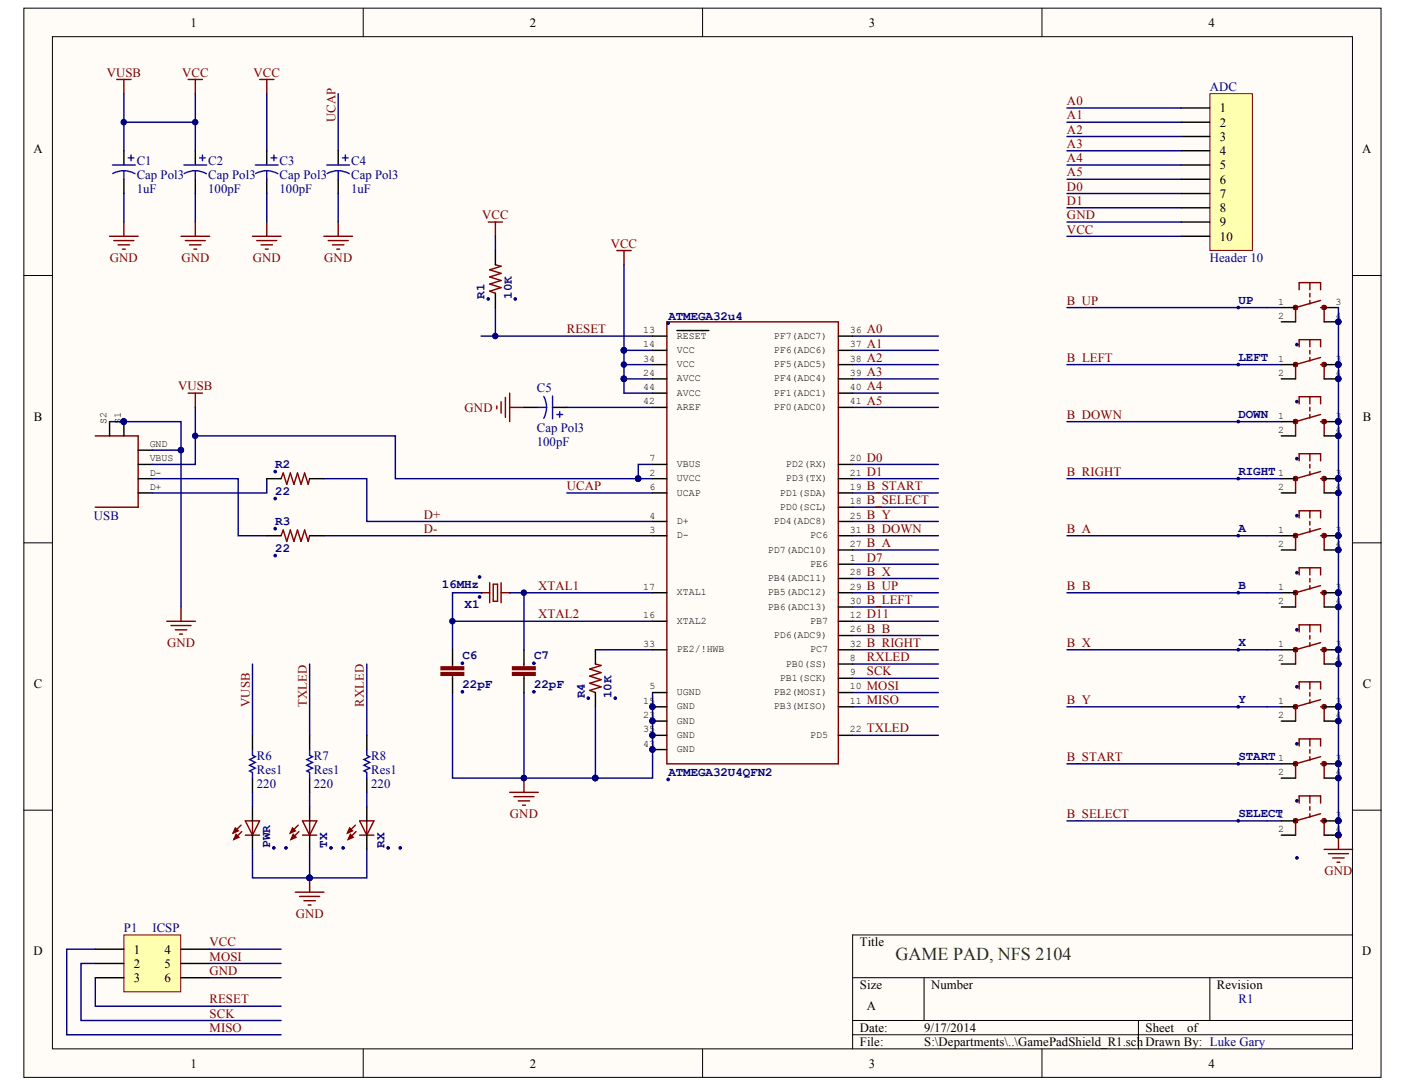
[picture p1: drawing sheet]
<svg xmlns="http://www.w3.org/2000/svg" width="279mm" height="216mm" viewBox="0 0 279 216" stroke-linecap="round" stroke-linejoin="round" font-family="sans-serif">
<g fill="#fffcf8" stroke="#000" stroke-width=".2">
<path d="M4.7 1.6h269.2v212h-269.2z"/>
<path d="M10.4 7.3h257.8v200.6h-257.8z"/>
</g>
<g fill="none" stroke="#000" stroke-width=".2">
<path d="M72 1.6v5.7M139.3 1.6v5.7M206.6 1.6v5.7M4.7 54.6h5.7M268.3 54.6h5.7M4.7 107.6h5.7M268.3 107.6h5.7M4.7 160.6h5.7M268.3 160.6h5.7M169.1 193.8h99.2M183.3 193.8v8.5M239.9 193.8v8.5"/>
<path d="M268.3 185.4h-99.2v22.6M72 208v5.6M139.3 208v5.6M169.1 202.3h99.2M169.1 205.1h99.2M206.6 208v5.6M225.8 202.3v5.7"/>
</g>
<path d="M122.3 49.7h2.9M123.8 49.7v2.8M95.4 117.5h1.7M97.1 115.5v4M97.8 115.8h.9v3.4h-.9zM99.4 117.5h1.7M99.4 115.5v4M101.1 157.1h5.7M101.9 157.9h4M102.8 158.8h2.3M103.6 159.6h.6M103.9 154.3v2.8" fill="none" stroke="#800000" stroke-width=".28"/>
<g fill="#000080" stroke="#000080" stroke-width=".2">
<circle cx="103.9" cy="154.2" r=".54"/>
<circle cx="95.1" cy="118.3" r=".26"/>
<circle cx="95.1" cy="114.4" r=".26"/>
</g>
<path d="M95.4 117.5h.1M101.1 117.5h.1" fill="none" stroke="#000" stroke-width=".28"/>
<path d="M169.1 92.1h17M169.1 94.9h17M169.1 106.2h17M169.1 117.5h17M169.1 114.7h17M169.1 109h17M169.1 103.4h17M169.1 128.8h17M169.1 120.3h17M169.1 126h17" fill="none" stroke="#000080" stroke-width=".28"/>
<path d="M24.6 185.4h11.2v11.2h-11.2z" fill="#ffffb0" stroke="#800000" stroke-width=".2"/>
<g fill="none" stroke="#000" stroke-width=".28">
<path d="M24.6 29.9v2.8M24.6 35.5v2.9M38.7 29.9v2.8M38.7 35.5v2.9M52.9 29.9v2.8M52.9 35.5v2.9M67.1 29.9v2.8M67.1 35.5v2.9M98.2 49.7v2.8M98.2 58.2v2.8M129.4 72.3h2.9M129.4 75.1h2.9"/>
<path d="M129.4 66.6h2.9M129.4 77.9h2.9M129.4 69.5h2.9M134.2 65.5h6.4M166.3 72.3h2.8M166.3 75.1h2.8M166.3 66.6h2.8M166.3 77.9h2.8M166.3 69.5h2.8M254.1 61h2.9M254.1 63.8h2.9M254.1 72.3h2.9"/>
<path d="M254.1 75.1h2.9M262.6 61h2.9M262.6 63.8h2.9M262.6 72.3h2.9M262.6 75.1h2.9M21.7 83.6v2.8M24.6 83.6v2.8M27.4 97.7h2.8M27.4 94.9h2.8M27.4 92.1h2.8M27.4 89.2h2.8M52.9 94.9h2.8"/>
<path d="M61.4 94.9h2.8M103.9 80.8h2.9M109.6 80.8h2.8M129.4 97.7h2.9M129.4 94.9h2.9M129.4 92.1h2.9M129.4 80.8h2.9M166.3 97.7h2.8M166.3 94.9h2.8M166.3 92.1h2.8M166.3 80.8h2.8M254.1 97.7h2.9"/>
<path d="M254.1 94.9h2.9M254.1 83.6h2.9M254.1 86.4h2.9M262.6 97.7h2.9M262.6 94.9h2.9M262.6 83.6h2.9M262.6 86.4h2.9M52.9 106.2h2.8M61.4 106.2h2.8M129.4 106.2h2.9M129.4 117.5h2.9M129.4 103.4h2.9"/>
<path d="M166.3 106.2h2.8M166.3 109h2.8M166.3 117.5h2.8M166.3 103.4h2.8M166.3 114.7h2.8M166.3 100.6h2.8M166.3 111.9h2.8M254.1 106.2h2.9M254.1 109h2.9M254.1 117.5h2.9M262.6 106.2h2.9M262.6 109h2.9"/>
<path d="M262.6 117.5h2.9M89.7 128.8v2.8M89.7 134.5v2.8M103.9 128.8v2.8M103.9 134.5v2.8M118.1 128.8v2.8M118.1 137.3v2.8M129.4 128.8h2.9M129.4 137.3h2.9M129.4 123.2h2.9M166.3 120.3h2.8M166.3 128.8h2.8"/>
<path d="M166.3 131.6h2.8M166.3 134.5h2.8M166.3 137.3h2.8M166.3 123.2h2.8M166.3 126h2.8M254.1 120.3h2.9M254.1 128.8h2.9M254.1 131.6h2.9M262.6 120.3h2.9M262.6 128.8h2.9M262.6 131.6h2.9M50.1 145.8v2.8"/>
<path d="M50.1 154.3v2.8M50.1 159.9v2.8M61.4 145.8v2.8M61.4 154.3v2.8M61.4 159.9v2.8M72.7 145.8v2.8M72.7 154.3v2.8M72.7 159.9v2.8M129.4 140.1h2.9M129.4 143h2.9M129.4 145.8h2.9M129.4 148.6h2.9"/>
<path d="M166.3 140.1h2.8M166.3 145.8h2.8M254.1 140.1h2.9M254.1 143h2.9M254.1 151.4h2.9M254.1 154.3h2.9M262.6 140.1h2.9M262.6 143h2.9M262.6 151.4h2.9M262.6 154.3h2.9M50.1 165.6v2.8M61.4 165.6v2.8"/>
<path d="M72.7 165.6v2.8M254.1 162.7h2.9M254.1 165.6h2.9M262.6 162.7h2.9M262.6 165.6h2.9M18.9 188.2h5.7M18.9 191h5.7M18.9 193.8h5.7M35.9 188.2h5.7M35.9 191h5.7M35.9 193.8h5.7"/>
</g>
<g fill="none" stroke="#000080" stroke-width=".28">
<path d="M24.6 18.6v11.3M38.7 18.6v11.3M52.9 18.6v11.3M67.1 18.6v11.3M24.6 38.4v5.6M38.7 38.4v5.6M52.9 38.4v5.6M67.1 38.4v5.6M211.6 21.4h22.7M211.6 24.2h22.7M211.6 27.1h22.7M211.6 29.9h22.7"/>
<path d="M211.6 32.7h22.7M211.6 35.5h22.7M211.6 38.4h22.7M98.2 46.8v2.9M123.8 52.5v25.4h5.6M211.6 41.2h22.7M211.6 44h22.7M211.6 46.8h22.7M95.4 66.6h34M98.2 61v5.6M123.8 75.1h5.6M123.8 72.3h5.6"/>
<path d="M123.8 69.5h5.6M169.1 77.9h17M169.1 75.1h17M169.1 72.3h17M169.1 66.6h17M169.1 69.5h17M211.6 72.3h42.5M211.6 61h42.5M265.5 61v104.6M21.7 83.6h14.2v5.6M30.2 89.2h5.7v31.1M30.2 94.9h17v11.3h5.7"/>
<path d="M38.7 86.4h39.7v8.5h48.2M38.7 80.8v11.3h-8.5M52.9 94.9v2.8h-22.7M64.2 94.9h8.5v8.5h56.7M112.4 80.8h17M112.4 97.7h17M126.6 94.9h2.8M129.4 92.1h-2.8v2.8M169.1 80.8h17M169.1 97.7h17M211.6 94.9h42.5M211.6 83.6h42.5"/>
<path d="M64.2 106.2h65.2M95.4 117.5h-5.7v11.3M101.1 117.5h28.3M103.9 117.5v11.3M169.1 100.6h17M169.1 111.9h17M211.6 117.5h42.5M211.6 106.2h42.5M50.1 131.6v14.2M61.4 131.6v14.2M72.7 131.6v14.2M89.7 137.3v17h28.4"/>
<path d="M89.7 123.2h39.7M103.9 137.3v17M118.1 128.8h11.3M129.4 137.3v17h-11.3M169.1 137.3h17M169.1 134.5h17M169.1 123.2h17M169.1 131.6h17M211.6 128.8h42.5M50.1 157.1v2.8M61.4 157.1v2.8M72.7 157.1v2.8"/>
<path d="M118.1 140.1v14.2M169.1 140.1h17M169.1 145.8h17M211.6 140.1h42.5M211.6 151.4h42.5M50.1 168.4v5.7h11.3M61.4 168.4v5.7M72.7 168.4v5.7h-11.3M211.6 162.7h42.5M18.9 193.8v5.7h36.8M18.9 191h-2.8v11.3h39.6M18.9 188.2h-5.7v16.9h42.5"/>
<path d="M41.6 188.2h14.1M41.6 191h14.1M41.6 193.8h14.1"/>
</g>
<g fill="#000080" stroke="#000080" stroke-width=".2">
<circle cx="103.9" cy="154.2" r=".54"/>
<circle cx="118.1" cy="154.2" r=".54"/>
<circle cx="103.9" cy="117.5" r=".54"/>
<circle cx="89.7" cy="123.2" r=".54"/>
<circle cx="123.7" cy="75.1" r=".54"/>
<circle cx="123.7" cy="72.3" r=".54"/>
<circle cx="123.7" cy="69.4" r=".54"/>
<circle cx="126.6" cy="94.9" r=".54"/>
<circle cx="38.7" cy="86.4" r=".54"/>
<circle cx="54.3" cy="168.1" r=".26"/>
<circle cx="56.7" cy="168.1" r=".26"/>
<circle cx="65.6" cy="168.1" r=".26"/>
<circle cx="68" cy="168.1" r=".26"/>
<circle cx="77" cy="168.1" r=".26"/>
<circle cx="79.4" cy="168.1" r=".26"/>
<circle cx="61.4" cy="174" r=".54"/>
<circle cx="24.5" cy="83.6" r=".54"/>
<circle cx="35.9" cy="89.2" r=".54"/>
<circle cx="265.4" cy="63.8" r=".54"/>
<circle cx="245.6" cy="61" r=".26"/>
<circle cx="257.2" cy="68.3" r=".26"/>
<circle cx="265.4" cy="72.3" r=".54"/>
<circle cx="265.4" cy="75.1" r=".54"/>
<circle cx="245.6" cy="72.3" r=".26"/>
<circle cx="257.2" cy="79.6" r=".26"/>
<circle cx="265.4" cy="83.6" r=".54"/>
<circle cx="265.4" cy="86.4" r=".54"/>
<circle cx="245.6" cy="83.6" r=".26"/>
<circle cx="257.2" cy="90.9" r=".26"/>
<circle cx="265.4" cy="94.9" r=".54"/>
<circle cx="265.4" cy="97.7" r=".54"/>
<circle cx="245.6" cy="94.9" r=".26"/>
<circle cx="257.2" cy="102.2" r=".26"/>
<circle cx="265.4" cy="106.2" r=".54"/>
<circle cx="265.4" cy="109" r=".54"/>
<circle cx="245.6" cy="106.2" r=".26"/>
<circle cx="257.2" cy="113.5" r=".26"/>
<circle cx="265.4" cy="117.5" r=".54"/>
<circle cx="265.4" cy="120.3" r=".54"/>
<circle cx="245.6" cy="117.5" r=".26"/>
<circle cx="257.2" cy="124.9" r=".26"/>
<circle cx="265.4" cy="128.8" r=".54"/>
<circle cx="265.4" cy="131.6" r=".54"/>
<circle cx="245.6" cy="128.8" r=".26"/>
<circle cx="257.2" cy="136.2" r=".26"/>
<circle cx="265.4" cy="140.1" r=".54"/>
<circle cx="265.4" cy="142.9" r=".54"/>
<circle cx="245.6" cy="140.1" r=".26"/>
<circle cx="257.2" cy="147.5" r=".26"/>
<circle cx="265.4" cy="151.4" r=".54"/>
<circle cx="265.4" cy="154.2" r=".54"/>
<circle cx="245.6" cy="151.4" r=".26"/>
<circle cx="257.2" cy="158.8" r=".26"/>
<circle cx="265.4" cy="162.7" r=".54"/>
<circle cx="265.4" cy="165.6" r=".54"/>
<circle cx="245.6" cy="162.7" r=".26"/>
<circle cx="257.2" cy="170.1" r=".26"/>
<circle cx="91.7" cy="131.5" r=".26"/>
<circle cx="91.7" cy="137.1" r=".26"/>
<circle cx="105.9" cy="131.5" r=".26"/>
<circle cx="105.9" cy="137.1" r=".26"/>
<circle cx="54.6" cy="93.5" r=".26"/>
<circle cx="54.6" cy="98.8" r=".26"/>
<circle cx="54.6" cy="104.8" r=".26"/>
<circle cx="54.6" cy="110.2" r=".26"/>
<circle cx="98.2" cy="66.6" r=".54"/>
<circle cx="96.8" cy="59.3" r=".26"/>
<circle cx="102.2" cy="59.3" r=".26"/>
<circle cx="116.7" cy="138.4" r=".26"/>
<circle cx="122" cy="138.4" r=".26"/>
<circle cx="129.4" cy="140.1" r=".54"/>
<circle cx="129.4" cy="142.9" r=".54"/>
<circle cx="129.4" cy="145.8" r=".54"/>
<circle cx="129.4" cy="148.6" r=".54"/>
<circle cx="132.5" cy="64.1" r=".26"/>
<circle cx="132.5" cy="154.5" r=".26"/>
</g>
<g fill="none" stroke="#800000" stroke-width=".28">
<path d="M23.2 15.8h2.8M24.6 15.8v2.8M37.3 15.8h2.9M38.7 15.8v2.8M51.5 15.8h2.8M52.9 15.8v2.8M21.7 46.8h5.7M22.6 47.7h4M23.4 48.5h2.3M24.3 49.4h.6M24.6 44v2.8M35.9 46.8h5.7"/>
<path d="M36.8 47.7h3.9M37.6 48.5h2.3M38.5 49.4h.5M38.7 44v2.8M50.1 46.8h5.6M50.9 47.7h4M51.8 48.5h2.2M52.6 49.4h.6M52.9 44v2.8M64.2 46.8h5.7M65.1 47.7h4M65.9 48.5h2.3"/>
<path d="M66.8 49.4h.6M67.1 44v2.8M96.8 44h2.9M98.2 44v2.8M98.2 52.5l1.2 .3-2.3 .7 2.3 .7-2.3 .7 2.3 .7-2.3 .7 2.3 .7-2.3 .7 1.1 .5M257.7 57.4v-1.4h4.2v1.4M259.8 56v1.4M259.8 58.2v.7M259.8 59.6v.7M261.9 59.6l-4.9 1.4v2.8M37.3 77.9h2.9M38.7 77.9v2.9"/>
<path d="M99.4 79.6v2.3M100.2 78.8v3.9M101.1 77.9v5.7M132.3 63.8h34v87.6h-34zM257.7 68.8v-1.5h4.2v1.5M259.8 67.3v1.5M259.8 69.5v.7M259.8 70.9v.7M259.8 78.6v1.5M261.9 61h.7v2.8M261.9 72.3h.7v2.8M261.9 70.9l-4.9 1.4v2.8"/>
<path d="M18.9 86.4h8.5v14.2h-8.5M55.7 94.9l.5-1.1 .7 2.2 .7-2.2 .7 2.2 .7-2.2 .7 2.2 .7-2.2 .7 2.2 .3-1.1M98.5 80.5v.6M101.1 80.8h2.8M257.7 80.1v-1.5h4.2v1.5M257.7 91.4v-1.4h4.2v1.4M259.8 80.8v.7M259.8 82.2v.7M259.8 90v1.4M259.8 92.1v.7M259.8 93.5v.7M261.9 83.6h.7v2.8"/>
<path d="M261.9 94.9h.7v2.8M261.9 82.2l-4.9 1.4v2.8M261.9 93.5l-4.9 1.4v2.8M55.7 106.2l.5-1.1 .7 2.2 .7-2.2 .7 2.2 .7-2.2 .7 2.2 .7-2.2 .7 2.2 .3-1.1M257.7 102.7v-1.4h4.2v1.4M257.7 114v-1.4h4.2v1.4M259.8 101.3v1.4M259.8 103.4v.7M259.8 104.8v.7M259.8 112.6v1.4M259.8 114.7v.7M259.8 116.1v.7"/>
<path d="M261.9 106.2h.7v2.8M261.9 117.5h.7v2.8M261.9 104.8l-4.9 1.4v2.8M261.9 116.1l-4.9 1.4v2.8M33.1 123.2h5.6M33.9 124h4M34.8 124.9h2.2M35.6 125.7h.6M35.9 120.3v2.9M89.7 131.6v.6M89.7 133.9v.6M103.9 131.6v.6"/>
<path d="M103.9 133.9v.6M118.1 131.6l1.1 .3-2.2 .7 2.2 .7-2.2 .8 2.2 .7-2.2 .7 2.2 .7-2.2 .7 1.1 .4M257.7 125.3v-1.4h4.2v1.4M257.7 136.6v-1.4h4.2v1.4M259.8 123.9v1.4M259.8 126v.7M259.8 127.4v.7M259.8 135.2v1.4M259.8 137.3v.7M259.8 138.7v.7M261.9 128.8h.7v2.8M261.9 127.4l-4.9 1.4v2.8"/>
<path d="M261.9 138.7l-4.9 1.4v2.9M257.7 147.9v-1.4h4.2v1.4M257.7 159.2v-1.4h4.2v1.4M259.8 146.5v1.4M259.8 148.6v.7M259.8 150v.7M259.8 157.8v1.4M259.8 159.9v.7M261.9 140.1h.7v2.9M261.9 151.4h.7v2.9M261.9 150l-4.9 1.4v2.9M47.8 163.6l-1.6 1.5"/>
<path d="M47.9 164.9l-1.5 1.5M48.7 162.7h2.8l-1.4 2.9zM48.7 165.6h2.8M50.1 162.7v2.9M58.6 176.9h5.6M59.1 163.6l-1.5 1.5M59.3 164.9l-1.6 1.5M59.4 177.7h4M60 165.6h2.8M60 162.7h2.8l-1.4 2.9zM60.3 178.6h2.2M61.1 179.4h.6"/>
<path d="M61.4 162.7v2.9M61.4 174.1v2.8M70.5 163.6l-1.6 1.5M70.6 164.9l-1.5 1.5M71.3 165.6h2.9M71.3 162.7h2.9l-1.5 2.9zM72.7 162.7v2.9M259.8 161.3v.7M261.9 162.7h.7v2.9M261.9 161.3l-4.9 1.4v2.9"/>
</g>
<g fill="none" stroke="#00f" stroke-width=".28">
<path d="M22.3 32.7h4.5M24.6 33.8l.9 .1 1.3 .5M24.6 33.8l-1 .1-1.2 .5M24.6 33.8v1.7M25.4 31.3h1.2M26 30.7v1.2M36.5 32.7h4.5M38.7 33.8l1 .1 1.2 .5M38.7 33.8l-.9 .1-1.3 .5M38.7 33.8v1.7M39.6 31.3h1.1M40.2 30.7v1.2"/>
<path d="M50.6 32.7h4.6M52.9 33.8l.9 .1 1.3 .5M52.9 33.8l-.9 .1-1.3 .5M52.9 33.8v1.7M53.8 31.3h1.1M54.3 30.7v1.2M64.8 32.7h4.5M67.1 33.8l.9 .1 1.3 .5M67.1 33.8l-.9 .1-1.3 .5M67.1 33.8v1.7M67.9 31.3h1.2M68.5 30.7v1.2"/>
<path d="M107.8 78.6a4.5 4.5 0 0 1 0 4.3M109.6 78.5v4.5M106.8 80.8h1.7M110.4 82.2h1.2M111 81.6v1.1M50.1 148.6v1.1l.5 .3-1.1 .6 1.1 .6-1.1 .5 1.1 .6-1.1 .5 .6 .3v1.2M61.4 148.6v1.1l.6 .3-1.2 .6 1.2 .6-1.2 .5 1.2 .6-1.2 .5 .6 .3v1.2M72.7 148.6v1.1l.6 .3-1.1 .6 1.1 .6-1.1 .5 1.1 .6-1.1 .5 .5 .3v1.2"/>
</g>
<g fill="#800000" stroke="#800000" stroke-width=".28">
<path d="M46.7 164.2l.5 .5-1 .4z"/>
<path d="M46.8 165.4l.6 .6-1 .4z"/>
<path d="M58 164.2l.6 .5-1 .4z"/>
<path d="M58.1 165.4l.6 .6-1 .4z"/>
<path d="M69.3 164.2l.6 .5-1 .4z"/>
<path d="M69.5 165.4l.6 .6-1 .4z"/>
</g>
<g fill="none" stroke="#800000" stroke-width=".85">
<circle cx="256.9" cy="72.3" r=".12"/>
<circle cx="256.9" cy="61" r=".12"/>
<circle cx="262.6" cy="72.3" r=".12"/>
<circle cx="262.6" cy="61" r=".12"/>
<circle cx="256.9" cy="94.9" r=".12"/>
<circle cx="256.9" cy="83.6" r=".12"/>
<circle cx="262.6" cy="94.9" r=".12"/>
<circle cx="262.6" cy="83.6" r=".12"/>
<circle cx="256.9" cy="106.2" r=".12"/>
<circle cx="256.9" cy="117.5" r=".12"/>
<circle cx="262.6" cy="117.5" r=".12"/>
<circle cx="262.6" cy="106.2" r=".12"/>
<circle cx="256.9" cy="128.8" r=".12"/>
<circle cx="262.6" cy="128.8" r=".12"/>
<circle cx="256.9" cy="140.1" r=".12"/>
<circle cx="256.9" cy="151.4" r=".12"/>
<circle cx="262.6" cy="140.1" r=".12"/>
<circle cx="262.6" cy="151.4" r=".12"/>
<circle cx="256.9" cy="162.7" r=".12"/>
<circle cx="262.6" cy="162.7" r=".12"/>
</g>
<g fill="#800000" stroke="#800000" stroke-width=".28">
<path d="M87.5 133.3h4.5v.6h-4.5z"/>
<path d="M87.5 132.2h4.5v.6h-4.5z"/>
<path d="M101.7 133.3h4.4v.6h-4.4z"/>
<path d="M101.7 132.2h4.4v.6h-4.4z"/>
</g>
<path d="M239.9 18.6h8.5v31h-8.5z" fill="#ffffb0" stroke="#800000" stroke-width=".2"/>
<path d="M234.3 21.4h5.6M234.3 24.2h5.6M234.3 27.1h5.6M234.3 29.9h5.6M234.3 32.7h5.6M234.3 35.5h5.6M234.3 38.4h5.6M234.3 41.2h5.6M234.3 44h5.6M234.3 46.8h5.6" fill="none" stroke="#000" stroke-width=".28"/>
<path d="M262.6 168.4h5.7M263.5 169.2h3.9M264.3 170.1h2.3M265.2 170.9h.5M265.5 165.6v2.8" fill="none" stroke="#800000" stroke-width=".28"/>
<g fill="#000080" stroke="#000080" stroke-width=".2">
<circle cx="265.4" cy="165.6" r=".54"/>
<circle cx="24.5" cy="24.2" r=".54"/>
<circle cx="38.7" cy="24.2" r=".54"/>
</g>
<path d="M24.6 24.2h14.1" fill="none" stroke="#000080" stroke-width=".28"/>
<text font-size="3.6" fill="#008000" x="177.6" y="190.2">GAME PAD, NFS 2104</text>
<g font-size="2.5">
<text x="37.8" y="5.3">1</text>
<text x="105.1" y="5.3">2</text>
<text x="172.3" y="5.3">3</text>
<text x="239.7" y="5.3">4</text>
<text x="241.9" y="22.3">1</text>
<text x="241.9" y="25.1">2</text>
<text x="241.9" y="27.9">3</text>
<text x="6.6" y="30.4">A</text>
<text x="241.9" y="30.8">4</text>
<text x="241.9" y="33.6">5</text>
<text x="270.2" y="30.4">A</text>
<text x="241.9" y="36.4">6</text>
<text x="241.9" y="39.2">7</text>
<text x="241.9" y="42.1">8</text>
<text x="241.9" y="44.9">9</text>
<text x="241.9" y="47.7">10</text>
<text x="6.7" y="83.4">B</text>
<text x="270.3" y="83.4">B</text>
<text x="6.7" y="136.4">C</text>
<text x="270.3" y="136.4">C</text>
<text x="6.6" y="189.4">D</text>
<text x="26.6" y="189.1">1</text>
<text x="26.6" y="191.9">2</text>
<text x="32.6" y="189.1">4</text>
<text x="32.6" y="191.9">5</text>
<text x="170.5" y="187.6">Title</text>
<text x="270.2" y="189.4">D</text>
<text x="26.6" y="194.7">3</text>
<text x="32.6" y="194.7">6</text>
<text x="170.5" y="196.1">Size</text>
<text x="184.7" y="196.1">Number</text>
<text x="241.3" y="196.1">Revision</text>
<text x="171.9" y="200.3">A</text>
<text x="170.5" y="204.6">Date:</text>
<text x="170.5" y="207.4">File:</text>
<text x="183.3" y="204.6">9/17/2014</text>
<text x="183.3" y="207.4">S:\Departments\..\GamePadShield_R1.sch Drawn By: Luke Gary</text>
<text x="227.2" y="204.6">Sheet</text>
<text x="235.4" y="204.6">of</text>
<text x="37.8" y="211.6">1</text>
<text x="105.1" y="211.6">2</text>
<text x="172.3" y="211.6">3</text>
<text x="239.7" y="211.6">4</text>
</g>
<g font-size="2.5" fill="#800000">
<text x="21.2" y="15.2">VUSB</text>
<text x="36.1" y="15.2">VCC</text>
<text x="50.3" y="15.2">VCC</text>
<text x="211.6" y="20.8">A0</text>
<text x="211.6" y="23.7">A1</text>
<text x="66.5" y="24.2" transform="rotate(-90 66.5 24.2)">UCAP</text>
<text x="211.6" y="26.5">A2</text>
<text x="211.6" y="29.3">A3</text>
<text x="211.6" y="32.2">A4</text>
<text x="211.6" y="35">A5</text>
<text x="211.6" y="37.8">D0</text>
<text x="211.6" y="40.6">D1</text>
<text x="95.6" y="43.5">VCC</text>
<text x="211.6" y="43.5">GND</text>
<text x="211.6" y="46.3">VCC</text>
<text x="21.8" y="52">GND</text>
<text x="36" y="52">GND</text>
<text x="50.1" y="52">GND</text>
<text x="64.3" y="52">GND</text>
<text x="121.1" y="49.1">VCC</text>
<text x="211.6" y="60.4">B_UP</text>
<text x="112.4" y="66.1">RESET</text>
<text x="171.9" y="66.1">A0</text>
<text x="171.9" y="68.9">A1</text>
<text x="171.9" y="71.7">A2</text>
<text x="211.6" y="71.7">B_LEFT</text>
<text x="35.3" y="77.4">VUSB</text>
<text x="171.9" y="74.6">A3</text>
<text x="171.9" y="77.4">A4</text>
<text x="92.1" y="81.6">GND</text>
<text x="171.9" y="80.2">A5</text>
<text x="211.6" y="83.1">B_DOWN</text>
<text x="171.9" y="91.5">D0</text>
<text x="171.9" y="94.4">D1</text>
<text x="211.6" y="94.4">B_RIGHT</text>
<text x="112.4" y="97.2">UCAP</text>
<text x="171.9" y="97.2">B_START</text>
<text x="171.9" y="100">B_SELECT</text>
<text x="84.1" y="102.8">D+</text>
<text x="84.1" y="105.7">D-</text>
<text x="171.9" y="102.8">B_Y</text>
<text x="171.9" y="105.7">B_DOWN</text>
<text x="211.6" y="105.7">B_A</text>
<text x="171.9" y="108.5">B_A</text>
<text x="171.9" y="111.3">D7</text>
<text x="106.8" y="117">XTAL1</text>
<text x="171.9" y="119.8">B_LEFT</text>
<text x="171.9" y="114.2">B_X</text>
<text x="171.9" y="117">B_UP</text>
<text x="211.6" y="117">B_B</text>
<text x="106.8" y="122.6">XTAL2</text>
<text x="171.9" y="125.4">B_B</text>
<text x="171.9" y="122.6">D11</text>
<text x="33.2" y="128.3">GND</text>
<text x="171.9" y="128.3">B_RIGHT</text>
<text x="171.9" y="131.1">RXLED</text>
<text x="211.6" y="128.3">B_X</text>
<text x="171.9" y="133.9">SCK</text>
<text x="171.9" y="136.7">MOSI</text>
<text x="49.5" y="140.1" transform="rotate(-90 49.5 140.1)">VUSB</text>
<text x="60.9" y="140.1" transform="rotate(-90 60.9 140.1)">TXLED</text>
<text x="72.2" y="140.1" transform="rotate(-90 72.2 140.1)">RXLED</text>
<text x="171.9" y="139.6">MISO</text>
<text x="211.6" y="139.6">B_Y</text>
<text x="171.9" y="145.2">TXLED</text>
<text x="211.6" y="150.9">B_START</text>
<text x="101.1" y="162.2">GND</text>
<text x="211.6" y="162.2">B_SELECT</text>
<text x="262.7" y="173.5">GND</text>
<text x="58.7" y="182">GND</text>
<text x="41.6" y="187.6">VCC</text>
<text x="41.6" y="190.5">MOSI</text>
<text x="41.6" y="193.3">GND</text>
<text x="41.6" y="198.9">RESET</text>
<text x="41.6" y="201.8">SCK</text>
<text x="41.6" y="204.6">MISO</text>
</g>
<g font-size="2.5" fill="#000080">
<text x="240" y="18">ADC</text>
<text x="27.1" y="32.7">C1</text>
<text x="27.1" y="35.5">Cap Pol3</text>
<text x="41.3" y="32.7">C2</text>
<text x="41.3" y="35.5">Cap Pol3</text>
<text x="55.4" y="32.7">C3</text>
<text x="55.4" y="35.5">Cap Pol3</text>
<text x="69.6" y="32.7">C4</text>
<text x="69.6" y="35.5">Cap Pol3</text>
<text x="27.1" y="38.4">1uF</text>
<text x="41.3" y="38.4">100pF</text>
<text x="55.4" y="38.4">100pF</text>
<text x="69.6" y="38.4">1uF</text>
<text x="240" y="52">Header 10</text>
<text x="96.1" y="59.3" transform="rotate(-90 96.1 59.3)">R1</text>
<text x="101.5" y="59.3" transform="rotate(-90 101.5 59.3)">10K</text>
<text x="132.6" y="63.3">ATMEGA32u4</text>
<text x="245.6" y="60.2">UP</text>
<text x="245.6" y="71.5">LEFT</text>
<text x="106.5" y="77.7">C5</text>
<text x="245.6" y="82.8">DOWN</text>
<text x="106.5" y="88.4">100pF</text>
<text x="106.5" y="85.6">Cap Pol3</text>
<text x="54.6" y="92.8">R2</text>
<text x="245.6" y="94.2">RIGHT</text>
<text x="54.6" y="98.1">22</text>
<text x="18.6" y="103.1">USB</text>
<text x="54.6" y="104.1">R3</text>
<text x="245.6" y="105.5">A</text>
<text x="54.6" y="109.4">22</text>
<text x="87.6" y="116.5">16MHz</text>
<text x="245.6" y="116.8">B</text>
<text x="92.1" y="120.4">X1</text>
<text x="91.7" y="130.7">C6</text>
<text x="105.9" y="130.7">C7</text>
<text x="245.6" y="128.1">X</text>
<text x="91.7" y="136.4">22pF</text>
<text x="105.9" y="136.4">22pF</text>
<text x="116" y="138.4" transform="rotate(-90 116 138.4)">R4</text>
<text x="121.3" y="138.4" transform="rotate(-90 121.3 138.4)">10K</text>
<text x="245.6" y="139.4">Y</text>
<text x="50.9" y="150.6">R6</text>
<text x="50.9" y="153.4">Res1</text>
<text x="62.2" y="150.6">R7</text>
<text x="62.2" y="153.4">Res1</text>
<text x="73.6" y="150.6">R8</text>
<text x="73.6" y="153.4">Res1</text>
<text x="132.6" y="153.8">ATMEGA32U4QFN2</text>
<text x="245.6" y="150.7">START</text>
<text x="50.9" y="156.3">220</text>
<text x="62.2" y="156.3">220</text>
<text x="73.6" y="156.3">220</text>
<text x="245.6" y="162">SELECT</text>
<text x="53.6" y="168.1" transform="rotate(-90 53.6 168.1)">PWR</text>
<text x="64.9" y="168.1" transform="rotate(-90 64.9 168.1)">TX</text>
<text x="76.2" y="168.1" transform="rotate(-90 76.2 168.1)">RX</text>
<text x="24.6" y="184.8">P1</text>
<text x="30.2" y="184.8">ICSP</text>
<text x="245.6" y="198.9">R1</text>
</g>
<g font-size="2">
<text x="253.5" y="60.4">1</text>
<text x="253.5" y="63.2">2</text>
<text x="264.9" y="60.4">3</text>
<text x="264.9" y="63.2">4</text>
<text x="127.6" y="66">13</text>
<text x="127.6" y="68.9">14</text>
<text x="127.6" y="71.7">34</text>
<text x="134.2" y="67.2">RESET</text>
<text x="134.2" y="70">VCC</text>
<text x="153.5" y="70">PF6(ADC6)</text>
<text x="153.5" y="67.2">PF7(ADC7)</text>
<text x="168.5" y="71.7">38</text>
<text x="168.5" y="68.9">37</text>
<text x="168.5" y="66">36</text>
<text x="253.5" y="71.7">1</text>
<text x="264.9" y="71.7">3</text>
<text x="127.6" y="74.5">24</text>
<text x="127.6" y="77.4">44</text>
<text x="134.2" y="75.6">AVCC</text>
<text x="134.2" y="72.8">VCC</text>
<text x="153.5" y="75.6">PF4(ADC4)</text>
<text x="153.5" y="72.8">PF5(ADC5)</text>
<text x="168.5" y="77.4">40</text>
<text x="168.5" y="74.5">39</text>
<text x="253.5" y="74.5">2</text>
<text x="264.9" y="74.5">4</text>
<text x="127.6" y="80.2">42</text>
<text x="134.2" y="81.3">AREF</text>
<text x="134.2" y="78.5">AVCC</text>
<text x="153.5" y="81.3">PF0(ADC0)</text>
<text x="153.5" y="78.5">PF1(ADC1)</text>
<text x="168.5" y="80.2">41</text>
<text x="253.5" y="83">1</text>
<text x="264.9" y="83">3</text>
<text x="21.1" y="84.2" transform="rotate(-90 21.1 84.2)">S2</text>
<text x="24" y="84.2" transform="rotate(-90 24 84.2)">S1</text>
<text x="29.7" y="88.7">GND</text>
<text x="253.5" y="85.8">2</text>
<text x="264.9" y="85.8">4</text>
<text x="29.7" y="94.3">D-</text>
<text x="29.7" y="91.5">VBUS</text>
<text x="128.8" y="94.3">2</text>
<text x="128.8" y="91.5">7</text>
<text x="134.2" y="95.4">UVCC</text>
<text x="134.2" y="92.6">VBUS</text>
<text x="155.9" y="92.6">PD2(RX)</text>
<text x="155.9" y="95.4">PD3(TX)</text>
<text x="168.5" y="91.5">20</text>
<text x="168.5" y="94.3">21</text>
<text x="253.5" y="94.3">1</text>
<text x="264.9" y="94.3">3</text>
<text x="29.7" y="97.1">D+</text>
<text x="128.8" y="97.1">6</text>
<text x="134.2" y="98.2">UCAP</text>
<text x="154.7" y="101.1">PD0(SCL)</text>
<text x="154.7" y="98.2">PD1(SDA)</text>
<text x="168.5" y="100">18</text>
<text x="168.5" y="97.1">19</text>
<text x="253.5" y="97.1">2</text>
<text x="264.9" y="97.1">4</text>
<text x="128.8" y="102.8">4</text>
<text x="128.8" y="105.6">3</text>
<text x="134.2" y="103.9">D+</text>
<text x="134.2" y="106.7">D-</text>
<text x="153.5" y="103.9">PD4(ADC8)</text>
<text x="160.7" y="106.7">PC6</text>
<text x="168.5" y="105.6">31</text>
<text x="168.5" y="102.8">25</text>
<text x="253.5" y="105.6">1</text>
<text x="264.9" y="105.6">3</text>
<text x="152.3" y="109.6">PD7(ADC10)</text>
<text x="160.7" y="112.4">PE6</text>
<text x="168.5" y="108.4">27</text>
<text x="168.5" y="111.2">1</text>
<text x="253.5" y="108.4">2</text>
<text x="264.9" y="108.4">4</text>
<text x="127.6" y="116.9">17</text>
<text x="134.2" y="118">XTAL1</text>
<text x="152.3" y="115.2">PB4(ADC11)</text>
<text x="152.3" y="118">PB5(ADC12)</text>
<text x="168.5" y="114.1">28</text>
<text x="168.5" y="116.9">29</text>
<text x="168.5" y="119.7">30</text>
<text x="253.5" y="116.9">1</text>
<text x="253.5" y="119.7">2</text>
<text x="264.9" y="116.9">3</text>
<text x="264.9" y="119.7">4</text>
<text x="127.6" y="122.6">16</text>
<text x="134.2" y="123.7">XTAL2</text>
<text x="152.3" y="120.9">PB6(ADC13)</text>
<text x="160.7" y="123.7">PB7</text>
<text x="168.5" y="122.6">12</text>
<text x="168.5" y="125.4">26</text>
<text x="127.6" y="128.2">33</text>
<text x="134.2" y="129.3">PE2/!HWB</text>
<text x="153.5" y="126.5">PD6(ADC9)</text>
<text x="160.7" y="129.3">PC7</text>
<text x="168.5" y="131">8</text>
<text x="168.5" y="128.2">32</text>
<text x="253.5" y="128.2">1</text>
<text x="253.5" y="131">2</text>
<text x="264.9" y="128.2">3</text>
<text x="264.9" y="131">4</text>
<text x="128.8" y="136.7">5</text>
<text x="134.2" y="137.8">UGND</text>
<text x="153.5" y="137.8">PB2(MOSI)</text>
<text x="154.7" y="135">PB1(SCK)</text>
<text x="155.9" y="132.2">PB0(SS)</text>
<text x="168.5" y="133.9">9</text>
<text x="168.5" y="136.7">10</text>
<text x="127.6" y="139.5">15</text>
<text x="127.6" y="142.3">23</text>
<text x="134.2" y="140.7">GND</text>
<text x="134.2" y="143.5">GND</text>
<text x="153.5" y="140.7">PB3(MISO)</text>
<text x="168.5" y="139.5">11</text>
<text x="253.5" y="139.5">1</text>
<text x="253.5" y="142.3">2</text>
<text x="264.9" y="139.5">3</text>
<text x="264.9" y="142.3">4</text>
<text x="127.6" y="145.2">35</text>
<text x="127.6" y="148">43</text>
<text x="134.2" y="146.3">GND</text>
<text x="134.2" y="149.1">GND</text>
<text x="160.7" y="146.3">PD5</text>
<text x="168.5" y="145.2">22</text>
<text x="253.5" y="150.8">1</text>
<text x="253.5" y="153.7">2</text>
<text x="264.9" y="150.8">3</text>
<text x="264.9" y="153.7">4</text>
<text x="253.5" y="162.1">1</text>
<text x="253.5" y="165">2</text>
<text x="264.9" y="162.1">3</text>
<text x="264.9" y="165">4</text>
</g>
</svg>
